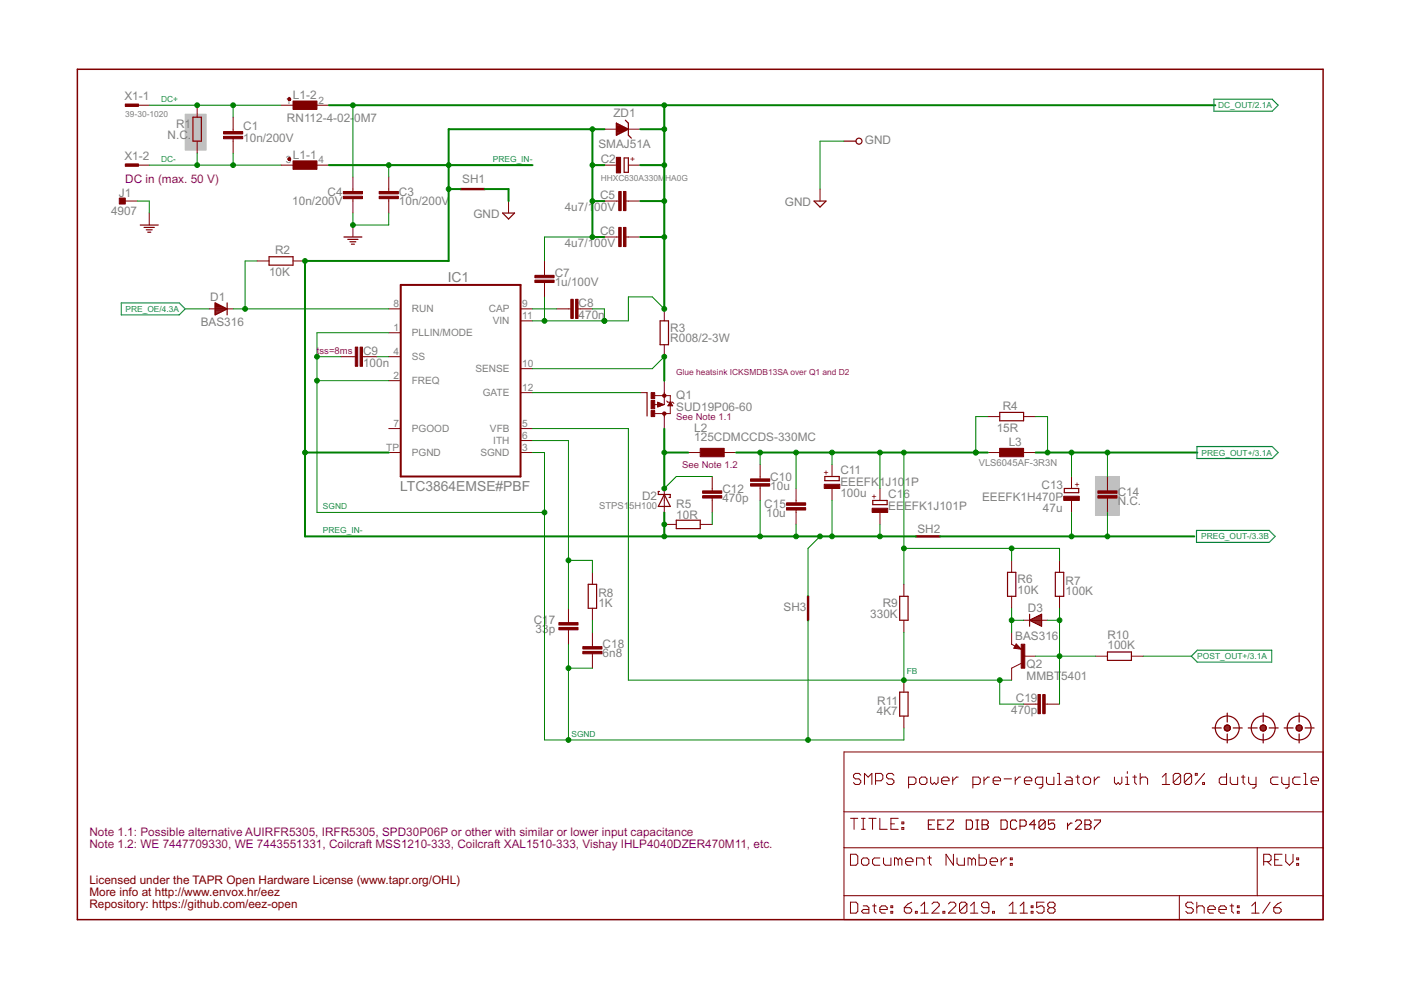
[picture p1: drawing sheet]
<svg xmlns="http://www.w3.org/2000/svg" width="297mm" height="210mm" viewBox="0 0 297 210" stroke-linecap="round" stroke-linejoin="round" font-family="sans-serif">
<g fill="#c0c0c0" stroke="#c0c0c0" stroke-width=".21">
<path d="M232.3 101h5v8.3h-5z"/>
<path d="M39.3 24.2h4.4v7.6h-4.4z"/>
</g>
<g fill="none" stroke="#800000" stroke-width=".21">
<path d="M29.1 22.3h2.5M29.1 35h2.5M41.8 22.3v2.5M41.8 29.9v2.6M49.4 24.8v3.1M49.4 29.4v3.1M59.6 22.3h2.5M59.6 35h2.5M67.2 22.3h2.5M67.2 35h2.5M74.8 37.5v3.1M82.4 37.5v3.1"/>
<path d="M128.1 27.4h2.6M128.1 35h2.6M133.2 27.4h2.6M133.2 35h2.6M26.6 42.6h2.5M31.6 45.2v2.5M54.5 55.3h2.5M62.1 55.3h2.6M74.8 42.1v3.1M74.8 47.7v2.5M82.4 42.1v3.1M107.8 42.6v2.6"/>
<path d="M115.4 55.3v3.1M115.4 59.9v3M128.1 50.2h3.1M128.1 42.6h3.1M132.7 50.2h3.1M132.7 42.6h3.1M173.9 40.1v2.5M44.3 65.5h5.1M72.3 75.6h3M76.9 75.6h3M82.4 70.5h2.6M82.4 65.5h2.6"/>
<path d="M82.4 75.6h2.6M110.4 68h2.5M110.4 65.5h2.5M110.4 78.2h2.5M118 65.5h3M122.6 65.5h3M140.8 65.5v2.5M140.8 73.1v2.5M82.4 95.9h2.6M82.4 90.9h2.6M82.4 80.7h2.6M110.4 95.9h2.5"/>
<path d="M110.4 83.2h2.5M110.4 90.9h2.5M110.4 93.4h2.5M135.8 83.2h1.4M138.8 83.9h3.3v3.8h-3.3M139.4 85.3l1.3 .5-1.3 .5zM139.4 86.2h.3M139.4 86.1h.6M139.4 86h.9M139.4 85.7h1.1M139.4 85.6h.8M139.4 85.5h.5"/>
<path d="M139.4 85.3h.2M140.8 80.7v5.1h-2.1M140.8 87.7v3.2M141.4 85l.2 .3h1l.3 .2M141.7 86h.9M141.8 85.8h.7M141.8 85.7h.6M141.9 85.6h.4M142 85.5h.2M142.1 85.3h.1M142.1 85.3l.5 .7h-1zM145.9 95.9h2.6"/>
<path d="M153.5 95.9h2.6M161.2 98.5v3M176.4 98.5v2.5M209.4 88.3h2.6M209.4 95.9h2.6M217 88.3h2.6M217 95.9h2.6M140.8 111.2h2.6M140.8 103.6v5M148.5 111.2h2.5M151 101v3.1M151 105.6v3"/>
<path d="M161.2 103.1v3M168.8 103.6v3M168.8 108.1v3.1M176.4 103.6v2.5M186.6 103.6v2.5M186.6 108.6v2.6M214.5 118.8v2.5M224.6 118.8v2.5M227.2 101v2.6M227.2 106.1v2.5M234.8 101v3.1M234.8 105.6v3"/>
<path d="M120.5 129v3M120.5 133.5v3.1M125.6 121.3v2.6M125.6 129v2.5M125.6 134v3.1M125.6 138.6v3.1M191.6 123.9v2.5M191.6 131.5v2.5M214.5 126.4v2.6M214.5 134v2.6l.7 .4M215.5 136.5l1 1.1-1.6-.2zM217 139.1h2.6"/>
<path d="M217 131.5h5.1M224.6 126.4v2.6M232.3 139.1h2.5M239.9 139.1h2.5M178.9 159.4h101.6v35.6h-101.6zM191.6 144.2v2.5M191.6 151.8v2.5M216.5 140.7l-2 1v2.5M217 149.3h3.1M221.6 149.3h3M178.9 179.7h101.6M178.9 172.1h101.6"/>
<path d="M180.3 173.5h1.6M181.1 173.5v2.3M182.5 164.4l-.4-.4h-.8l-.3 .4v.4l.3 .3h.8l.4 .4v.4l-.4 .4h-.8l-.3-.4M182.6 173.5h.8M182.6 175.8h.8M183 173.5v2.3M183.3 166.3v-2.3l.8 .8 .7-.8v2.3M184.2 173.5h1.6M185 173.5v2.3M185.6 165.5h1.2l.4-.4v-.7l-.4-.4h-1.2v2.3M186.5 173.5v2.3h1.6M188.9 174.7h.8"/>
<path d="M189.5 164.4l-.4-.4h-.8l-.3 .4v.4l.3 .3h.8l.4 .4v.4l-.4 .4h-.8l-.3-.4M190.4 173.5h-1.5v2.3h1.5M191.2 175.5h.4v.3h-.4zM191.2 174.3h.4v.4h-.4zM192.6 166.3h1.2l.4-.4v-.8l-.4-.3h-1.2v2.3M195 165.1l.4-.3h.8l.3 .3v.8l-.3 .4h-.8l-.4-.4zM197.3 164.8v1.1l.4 .4 .4-.4 .4 .4 .4-.4v-1.1M199.6 165.5h1.6v-.4l-.4-.3h-.8l-.4 .3v.8l.4 .4h.8M202 164.8v1.5M203.2 164.8h-.4l-.8 .7M206.3 166.3h1.2l.3-.4v-.8l-.3-.3h-1.2v2.3M208.6 164.8v1.5"/>
<path d="M209.8 164.8h-.4l-.8 .7M210.6 165.5h1.5v-.4l-.4-.3h-.8l-.3 .3v.8l.3 .4h.8M212.9 165.1h1.6M215.2 164.8v1.5M216.4 164.8h-.4l-.8 .7M217.2 165.5h1.6v-.4l-.4-.3h-.8l-.4 .3v.8l.4 .4h.8M221.1 166.3h-1.2l-.4-.4v-.8l.4-.3h1.2v1.9l-.4 .4h-.4M221.9 164.8v1.1l.3 .4h1.2v-1.5M224.2 164h.4v2.3M224.2 166.3h.8M226.1 164.8h.8l.4 .3v1.2h-1.2l-.3-.4 .3-.4h1.2M228.1 164.8h.8"/>
<path d="M228.5 164.4v1.5l.4 .4M229.7 165.1l.4-.3h.7l.4 .3v.8l-.4 .4h-.7l-.4-.4zM232 164.8v1.5M233.2 164.8h-.4l-.8 .7M236.3 164.8v1.1l.4 .4 .4-.4 .3 .4 .4-.4v-1.1M238.6 166.3h.8M238.6 164.8h.4v1.5M239 163.6v.4M240.2 164.8h.8M240.6 164.4v1.5l.4 .4M241.7 165.1l.4-.3h.8l.4 .3v1.2M241.7 164v2.3"/>
<path d="M246.4 166.3h1.6M246.4 164.8l.8-.8v2.3M250.3 164.4l-.4-.4h-.7l-.4 .4v1.5M250.3 164.4v1.5l-.4 .4h-.7l-.4-.4M250.3 164.4l-1.5 1.5M252.6 164.4l-.3-.4h-.8l-.4 .4v1.5M252.6 164.4v1.5l-.3 .4h-.8l-.4-.4M252.6 164.4l-1.5 1.5M253.4 164h.4v.4h-.4zM255 165.9h.4v.4h-.4zM255.4 164l-2 2.3M260.1 164v2.3h-1.2l-.4-.4v-.8l.4-.3h1.2"/>
<path d="M260.8 164.8v1.1l.4 .4h1.2v-1.5M263.2 164.8h.7M263.6 164.4v1.5l.3 .4M264.7 164.8v1.1l.4 .4h1.2M266.3 164.8v1.9l-.4 .4h-.4M266.6 179.7v10.2M271 164.8h-1.2l-.4 .3v.8l.4 .4h1.2M271.8 164.8v1.1l.3 .4h1.2M273.3 164.8v1.9l-.4 .4h-.4M275.7 164.8h-1.2l-.4 .3v.8l.4 .4h1.2M276.4 164h.4v2.3M276.4 166.3h.8"/>
<path d="M278 165.5h1.5v-.4l-.3-.3h-.8l-.4 .3v.8l.4 .4h.8M178.9 189.9h101.6M180.3 181.1h1.2l.4 .4v1.6l-.4 .4h-1.2zM180.3 191.3h1.2l.4 .4v1.5l-.4 .4h-1.2zM182.6 182.3l.4-.4h.8l.4 .4v.8l-.4 .4h-.8l-.4-.4zM183 192.1h.8l.4 .3v1.2h-1.2l-.4-.4 .4-.4h1.2M185 192.1h.8M185.4 191.7v1.5l.4 .4M186.5 192.8h1.6v-.4l-.4-.3h-.8l-.4 .3v.8l.4 .4h.8M186.5 181.9h-1.1l-.4 .4v.8l.4 .4h1.1M187.3 181.9v1.2l.4 .4h1.2v-1.6M188.9 193.2h.4v.4h-.4z"/>
<path d="M188.9 192.1h.4v.3h-.4zM190.4 182.3l-.3-.4h-.4v1.6M190.4 182.3l.4-.4 .4 .4v1.2M190.4 182.3v1.2M191.7 192.4h1.2l.4 .4v.4l-.4 .4h-.8l-.4-.4zM192 182.7h1.6v-.4l-.4-.4h-.8l-.4 .4v.8l.4 .4h.8M193.3 191.3l-.8 .4-.8 .7M194.1 193.2h.4v.4h-.4zM194.3 183.5v-1.6h1.2l.4 .4v1.2M195.2 193.6h1.6M195.2 192.1l.8-.8v2.3M196.7 181.9h.8"/>
<path d="M197.1 181.5v1.6l.4 .4M197.6 191.7l.4-.4h.8l.3 .4v.4l-1.5 1.5h1.5M199.9 193.2h.4v.4h-.4zM201.1 191.7l.4-.4h.8l.3 .4v.4l-1.5 1.5h1.5M202.1 181.1v2.4l-1.5-2.4v2.4M202.9 181.9v1.2l.4 .4h1.2v-1.6M205 191.7v1.5l-.4 .4h-.8l-.4-.4M205 191.7l-.4-.4h-.8l-.4 .4v1.5M205 191.7l-1.6 1.5M205.8 193.6h1.5M205.8 192.1l.7-.8v2.3M206 182.3l-.4-.4h-.3v1.6"/>
<path d="M206 182.3v1.2M206 182.3l.4-.4 .4 .4v1.2M207.6 181.1v2.4h1.2l.3-.4v-.8l-.3-.4h-1.2M209.7 192.4h-1.2l-.4-.3v-.4l.4-.4h.8l.4 .4v1.5l-.4 .4h-.8l-.4-.4M209.9 182.7h1.6v-.4l-.4-.4h-.8l-.4 .4v.8l.4 .4h.8M210.4 193.2h.4v.4h-.4zM212.3 181.9v1.6M213.4 181.9h-.4l-.7 .8M214 193.6h1.5M214 192.1l.7-.8v2.3M214.2 183.1h.4v.4h-.4zM214.2 181.9h.4v.4h-.4z"/>
<path d="M216.3 193.6h1.5M216.3 192.1l.8-.8v2.3M218.6 193.2h.4v.4h-.4zM218.6 192.1h.4v.3h-.4zM221.4 191.3h-1.6v1.1l.8-.3h.4l.4 .3v.8l-.4 .4h-.8l-.4-.4M222.5 192.4l-.4 .4v.4l.4 .4h.8l.4-.4v-.4l-.4-.4M222.5 192.4l-.4-.3v-.4l.4-.4h.8l.4 .4v.4l-.4 .3M222.5 192.4h.8M250 189.9v5.1M253 191.7l-.4-.4h-.8l-.4 .4v.4l.4 .3h.8l.4 .4v.4l-.4 .4h-.8l-.4-.4M253.7 192.4l.4-.3h.8l.4 .3v1.2M253.7 191.3v2.3"/>
<path d="M256.1 192.8h1.6v-.4l-.4-.3h-.8l-.4 .3v.8l.4 .4h.8M258.4 192.8h1.6v-.4l-.4-.3h-.8l-.4 .3v.8l.4 .4h.8M260.8 192.1h.8M261.2 191.7v1.5l.4 .4M262.3 193.2h.4v.4h-.4zM262.3 192.1h.4v.3h-.4zM265.4 193.6h1.6M265.4 192.1l.8-.8v2.3M267.9 182.7h1.2l.4-.4v-.8l-.4-.4h-1.2v2.4M268.7 182.7l.8 .8M269.3 191.3l-1.6 2.3M270.1 192.4h1.1l.4 .4v.4l-.4 .4h-.8l-.3-.4z"/>
<path d="M270.3 182.3h.7M271.6 191.3l-.8 .4-.7 .7M271.8 181.1h-1.5v2.4h1.5M272.6 181.1v1.6l.8 .8 .8-.8v-1.6M274.9 183.1h.4v.4h-.4zM274.9 181.9h.4v.4h-.4z"/>
</g>
<path d="M16.4 14.7h264.1v180.3h-264.1z" fill="none" stroke="#800000" stroke-width=".32"/>
<g fill="none" stroke="#800000" stroke-width=".23">
<path d="M196.8 174.9h.7M198.1 173.9h-1.3v1.9h1.3M198.8 174.9h.7M200.2 173.9h-1.4v1.9h1.4M200.9 173.9h1.3v.3l-1.3 1.3v.3h1.3M204.9 173.9h.9l.4 .3v1.3l-.4 .3h-.9zM206.9 173.9h.6M206.9 175.8h.6M207.2 173.9v1.9M208.2 173.9h1l.3 .3v.3l-.3 .4 .3 .3v.3l-.3 .3h-1zM208.2 174.9h1M212.2 173.9h1l.4 .3v1.3l-.4 .3h-1z"/>
<path d="M215.6 174.2l-.4-.3h-.6l-.4 .3v1.3l.4 .3h.6l.4-.3M216.3 175.2h1l.3-.3v-.7l-.3-.3h-1v1.9M219.6 174.9h-1.3l1-1v1.9M221.6 174.2l-.3-.3h-.7l-.3 .3v1.3M221.6 174.2v1.3l-.3 .3h-.7l-.3-.3M221.6 174.2l-1.3 1.3M223.6 173.9h-1.3v1l.6-.4h.4l.3 .4v.6l-.3 .3h-.7l-.3-.3M226.3 174.5v1.3M227.3 174.5h-.3l-.7 .7M228 174.2l.3-.3h.7l.3 .3v.3l-1.3 1.3h1.3M230 173.9h1l.3 .3v.3l-.3 .4 .3 .3v.3l-.3 .3h-1zM230 174.9h1"/>
<path d="M232 173.9h1.3v.3l-1.3 1.3v.3"/>
</g>
<g fill="none" stroke="#800000" stroke-width=".25">
<path d="M40.9 24.8h1.8v5.1h-1.8zM61.1 33.7l.1 .2M61.1 33.7a.25 .25 0 0 1 .4-.2 .25 .25 0 0 1 .1 .4 .25 .25 0 0 1-.4 0M61.1 33.7h.5M61.1 21h.5M61.2 33.9h.4M61.2 21.2l.3 .1M61.2 21.2h.3M61.6 21v-.1a.26 .26 0 0 0-.4-.1 .26 .26 0 0 0 0 .4M61.6 21l-.1 .3M130.7 26.1l2.5 1.3-2.5 1.3zM130.7 28.6h.2"/>
<path d="M130.7 28.3h.6M130.7 28.1h1.1M130.7 27.9h1.5M130.7 27.7h2M130.7 27.5h2.4M130.7 27.2h2.2M130.7 27h1.8M130.7 26.8h1.3M130.7 26.6h.9M130.7 26.4h.4M130.7 26.1h.1M132.3 33.5h.9v3h-.9z"/>
<path d="M132.6 25.5l.6 .6v2.6l.7 .6M178.9 29.9h2.6M29.7 47.7h3.8M30.5 48.2h2.2M31 48.7h1.3M31.3 49.2h.7M57 54.4h5.1v1.8h-5.1zM72.9 50.2h3.8M73.7 50.8h2.2M74.2 51.3h1.2M74.5 51.8h.6M106.6 45.2h2.5l-1.3 1.2z"/>
<path d="M172.6 42.6h2.5l-1.2 1.3zM45.6 64.2l2.6 1.3-2.6 1.3zM45.6 66.6h.4M45.6 66.3h.8M45.6 66.1h1.3M45.6 65.9h1.7M45.6 65.7h2.2M45.6 65.4h2.5M45.6 65.2h2M45.6 65h1.6M45.6 64.8h1.2M45.6 64.6h.7"/>
<path d="M45.6 64.3h.3M48.2 64.2v2.6M140 68h1.7v5.1h-1.7zM137.2 83.2v5M212 87.4h5v1.8h-5zM139.8 104.2h-.2v.6h2.5v.7h-.2M140.8 104.8l1.3 2.6h-2.5zM143.4 110.3h5.1v1.8h-5.1zM174.9 101h3v.9h-3zM185 106.1h3.1v.9h-3.1zM225.7 103.6h3v.9h-3zM124.7 123.9h1.8v5.1h-1.8z"/>
<path d="M190.8 126.4h1.7v5.1h-1.7zM213.6 121.3h1.8v5.1h-1.8zM215.5 137.2h.4l-.4-.2-.3 .4 1.1 .1-.8-.8-.4 .7M218.3 130.2v2.6M218.3 131.5l2.5-1.3v2.6zM218.4 131.4h2.4M218.6 131.7h2.2M218.9 131.2h1.9M219.1 131.9h1.7M219.3 131h1.5M219.5 132.1h1.3M219.8 130.8h1"/>
<path d="M220 132.3h.8M220.2 130.6h.6M220.4 132.5h.4M220.6 130.3h.2M223.8 121.3h1.7v5.1h-1.7zM234.8 138.2h5.1v1.8h-5.1zM190.8 146.7h1.7v5.1h-1.7zM257 154.3h1.9M259.6 154.3h1.2M259.6 154.6h1.2M259.6 154.1a.64 .64 0 0 1 .6-.4 .64 .64 0 0 1 .6 .4M259.6 154.1v.2"/>
<path d="M259.6 154.1h1.2M259.7 154.8h1M259.8 153.9h.8M260.2 151.2v1.9M260.2 155.6v1.9M260.8 154.1a.64 .64 0 0 1-.5 .9 .64 .64 0 0 1-.7-.7M261.5 154.3h1.9M264.6 154.3h2M267.2 154.3h1.3M267.2 154.1a.64 .64 0 0 1 .6-.4 .64 .64 0 0 1 .6 .4M267.2 154.1v.2M267.2 154.6h1.2"/>
<path d="M267.3 154.1h1.1M267.3 154.8h1M267.4 153.9h.8M267.8 151.2v1.9M267.8 155.6v1.9M268.4 154.1a.64 .64 0 0 1-.5 .9 .64 .64 0 0 1-.7-.7M269.1 154.3h1.9M272.3 154.3h1.9M274.8 154.3a.64 .64 0 0 0 .6 .7 .64 .64 0 0 0 .7-.7M274.8 154.3h1.3M274.8 154.3a.63 .63 0 0 1 .6-.6 .63 .63 0 0 1 .7 .6M274.8 154.6h1.2"/>
<path d="M274.9 154.1h1.1M275 154.8h.9M275 153.9h.9M275.4 151.2v1.9M275.4 155.6v1.9M276.7 154.3h1.9"/>
<circle cx="182.1" cy="29.9" r=".64"/>
<circle cx="260.2" cy="154.3" r="2.54"/>
<circle cx="267.8" cy="154.3" r="2.54"/>
<circle cx="275.4" cy="154.3" r="2.54"/>
</g>
<g fill="#800000" stroke="#800000" stroke-width=".21">
<path d="M131.2 48.2h.5v4.1h-.5z"/>
<path d="M132.2 48.2h.5v4.1h-.5z"/>
<path d="M159.1 102.6h4.1v.5h-4.1z"/>
<path d="M159.1 101.5h4.1v.5h-4.1z"/>
<path d="M149 105.1h4v.5h-4z"/>
<path d="M149 104.1h4v.5h-4z"/>
<path d="M216.5 136.6h.8v5.1h-.8z"/>
<path d="M166.8 107.6h4v.5h-4z"/>
<path d="M166.8 106.6h4v.5h-4z"/>
<path d="M131.2 40.6h.5v4.1h-.5z"/>
<path d="M132.2 40.6h.5v4.1h-.5z"/>
<path d="M123.6 138.1h4v.5h-4z"/>
<path d="M123.6 137.1h4v.5h-4z"/>
<path d="M118.5 133h4.1v.5h-4.1z"/>
<path d="M118.5 132h4.1v.5h-4.1z"/>
<path d="M113.4 58.4h4.1v.5h-4.1z"/>
<path d="M113.4 59.4h4.1v.5h-4.1z"/>
<path d="M211.9 95.1h5.1v1.7h-5.1z"/>
<path d="M138 87.1h.8v1.2h-.8z"/>
<path d="M138 83.2h.8v1.3h-.8z"/>
<path d="M138 84.9h.8v1.8h-.8z"/>
<path d="M122 63.5h.6v4h-.6z"/>
<path d="M121 63.5h.5v4h-.5z"/>
<path d="M76.3 73.6h.6v4.1h-.6z"/>
<path d="M75.3 73.6h.5v4.1h-.5z"/>
<path d="M221.1 147.3h.5v4h-.5z"/>
<path d="M220.1 147.3h.5v4h-.5z"/>
<path d="M72.8 40.6h4.1v.5h-4.1z"/>
<path d="M72.8 41.6h4.1v.5h-4.1z"/>
<path d="M80.4 41.6h4.1v.5h-4.1z"/>
<path d="M80.4 40.6h4.1v.5h-4.1z"/>
<path d="M47.4 27.9h4.1v.5h-4.1z"/>
<path d="M47.4 28.9h4.1v.5h-4.1z"/>
<path d="M148.5 95.1h5v1.7h-5z"/>
<path d="M174.8 102.7h3.3v.9h-3.3z"/>
<path d="M232.8 105.1h4v.5h-4z"/>
<path d="M232.8 104.1h4v.5h-4z"/>
<path d="M25.3 42h1.3v1.3h-1.3z"/>
<path d="M26.6 22.1h2.8v.5h-2.8z"/>
<path d="M26.6 34.8h2.8v.5h-2.8z"/>
<path d="M62.1 34.1h5.1v1.8h-5.1z"/>
<path d="M62.1 21.4h5.1v1.8h-5.1z"/>
<path d="M130.7 33.4h.9v3.3h-.9z"/>
<path d="M225.5 105.2h3.3v.9h-3.3z"/>
<path d="M184.9 107.8h3.3v.8h-3.3z"/>
</g>
<path d="M97.7 40.1h5M194.2 113.7h5.1M171.3 126.4v5.1" fill="none" stroke="#800000" stroke-width=".51"/>
<g fill="#800000" stroke="#800000" stroke-width=".21">
<circle cx="140.8" cy="83.9" r=".36"/>
<circle cx="140.8" cy="87.7" r=".36"/>
</g>
<path d="M85 60.4h25.4v40.6h-25.4z" fill="none" stroke="#800000" stroke-width=".42"/>
<g fill="none" stroke="#008000" stroke-width=".42">
<path d="M69.7 22.3h188M69.7 35h43.2M125.6 35h2.5M125.6 27.4v22.8h2.5M128.1 27.4h-33v27.9h-30.4v58.4h129.5M135.8 35h5M135.8 27.4h5M140.8 22.3v43.2M95.1 40.1h2.6M102.7 40.1h5.1v2.5M125.6 42.6h2.5M135.8 42.6h5"/>
<path d="M135.8 50.2h5M140.8 75.6v5.1M64.7 95.9h17.7M140.8 90.9v12.7M140.8 95.9h5.1M156.1 95.9h53.3M219.6 95.9h34.3M140.8 108.6v5.1M199.3 113.7h53.9"/>
</g>
<g fill="none" stroke="#008000" stroke-width=".21">
<path d="M31.6 35h28M31.6 22.3h28M41.8 32.5v2.5M49.4 22.3v2.5M49.4 32.5v2.5M74.8 22.3v15.2M82.4 35v2.5M178.9 29.9h-5v10.2M29.1 42.6h2.5v2.6M54.5 55.3h-2.5v10.2M74.8 45.2v2.5h7.6v-2.5M125.6 50.2h-10.2v5.1"/>
<path d="M39.3 65.5h5M49.4 65.5h33M67.2 75.6h5.1M79.9 75.6h2.5M82.4 70.5h-15.2v38.1h48.2M112.9 65.5h5.1M115.4 62.9v5.1M125.6 65.5h2.5v2.5M140.8 65.5l-2.5-2.6h-5.1v5.1h-20.3M140.8 75.6l-2.5 2.6h-25.4M67.2 80.7h15.2M112.9 90.9h20.3v53.3h81.3"/>
<path d="M112.9 95.9h2.5v61h76.2v-2.6M112.9 93.4h7.6v35.6M112.9 83.2h22.9M161.2 95.9v2.6M168.8 95.9v7.7M176.4 95.9v2.6M186.6 95.9v7.7M191.6 95.9v28M209.4 88.3h-2.5v7.6M219.6 88.3h2.5v7.6M227.2 95.9v5.1M234.8 95.9v5.1"/>
<path d="M120.5 118.8h5.1v2.5M151 108.6v2.6M151 101h-7.6l-2.6 2.6M161.2 106.1v7.6M168.8 111.2v2.5M173.9 113.7l-2.6 2.6v10.1M176.4 106.1v7.6M186.6 111.2v2.5M191.6 116.3h33v2.5M214.5 116.3v2.5M227.2 108.6v5.1M234.8 108.6v5.1"/>
<path d="M120.5 136.6v20.3M125.6 131.5v2.5M171.3 131.5v25.4M191.6 134v10.2M214.5 131.5h2.5M214.5 129v5M219.6 139.1h12.7M222.1 131.5h2.5M224.6 129v20.3M242.4 139.1h10.2M120.5 141.7h5.1M212 144.2v5.1h5"/>
</g>
<g fill="#008000" stroke="#008000" stroke-width=".21">
<circle cx="140.8" cy="65.5" r=".51"/>
<circle cx="128.1" cy="68" r=".51"/>
<circle cx="140.8" cy="22.3" r=".51"/>
<circle cx="74.8" cy="22.3" r=".51"/>
<circle cx="115.4" cy="68" r=".51"/>
<circle cx="140.8" cy="35" r=".51"/>
<circle cx="140.8" cy="42.6" r=".51"/>
<circle cx="140.8" cy="50.2" r=".51"/>
<circle cx="140.8" cy="27.4" r=".51"/>
<circle cx="191.6" cy="144.2" r=".51"/>
<circle cx="212" cy="144.2" r=".51"/>
<circle cx="224.6" cy="139.1" r=".51"/>
<circle cx="224.6" cy="131.5" r=".51"/>
<circle cx="214.5" cy="131.5" r=".51"/>
<circle cx="214.5" cy="116.3" r=".51"/>
<circle cx="168.8" cy="95.9" r=".51"/>
<circle cx="161.2" cy="95.9" r=".51"/>
<circle cx="191.6" cy="116.3" r=".51"/>
<circle cx="191.6" cy="95.9" r=".51"/>
<circle cx="176.4" cy="95.9" r=".51"/>
<circle cx="206.9" cy="95.9" r=".51"/>
<circle cx="186.6" cy="95.9" r=".51"/>
<circle cx="120.5" cy="118.8" r=".51"/>
<circle cx="140.8" cy="95.9" r=".51"/>
<circle cx="140.8" cy="103.6" r=".51"/>
<circle cx="120.5" cy="141.7" r=".51"/>
<circle cx="171.3" cy="156.9" r=".51"/>
<circle cx="120.5" cy="156.9" r=".51"/>
<circle cx="115.4" cy="108.6" r=".51"/>
<circle cx="67.2" cy="75.6" r=".51"/>
<circle cx="67.2" cy="80.7" r=".51"/>
<circle cx="140.8" cy="75.6" r=".51"/>
<circle cx="234.8" cy="113.7" r=".51"/>
<circle cx="227.2" cy="113.7" r=".51"/>
<circle cx="49.4" cy="35" r=".51"/>
<circle cx="41.8" cy="35" r=".51"/>
<circle cx="49.4" cy="22.3" r=".51"/>
<circle cx="41.8" cy="22.3" r=".51"/>
<circle cx="222.1" cy="95.9" r=".51"/>
<circle cx="227.2" cy="95.9" r=".51"/>
<circle cx="234.8" cy="95.9" r=".51"/>
<circle cx="74.8" cy="47.7" r=".51"/>
<circle cx="173.9" cy="113.7" r=".51"/>
<circle cx="168.8" cy="113.7" r=".51"/>
<circle cx="161.2" cy="113.7" r=".51"/>
<circle cx="140.8" cy="111.2" r=".51"/>
<circle cx="176.4" cy="113.7" r=".51"/>
<circle cx="140.8" cy="113.7" r=".51"/>
<circle cx="82.4" cy="35" r=".51"/>
<circle cx="95.1" cy="35" r=".51"/>
<circle cx="95.1" cy="40.1" r=".51"/>
<circle cx="125.6" cy="42.6" r=".51"/>
<circle cx="125.6" cy="50.2" r=".51"/>
<circle cx="125.6" cy="35" r=".51"/>
<circle cx="64.7" cy="95.9" r=".51"/>
<circle cx="64.7" cy="55.3" r=".51"/>
<circle cx="186.6" cy="113.7" r=".51"/>
<circle cx="125.6" cy="27.4" r=".51"/>
<circle cx="52" cy="65.5" r=".51"/>
</g>
<path d="M257.4 21h12.3l1.3 1.3-1.3 1.3h-12.3zM25.7 64.2h12.3l1.3 1.3-1.3 1.3h-12.3zM253.8 94.7h15.9l1.3 1.2-1.3 1.3h-15.9zM253.7 112.5h15.4l1.3 1.2-1.3 1.3h-15.4zM252.6 139.1l1.3-1.2h15.7v2.5h-15.7z" fill="none" stroke="#008080" stroke-width=".25"/>
<g font-size="2.9" fill="#808080">
<text x="94.9" y="59.7">IC1</text>
<text x="84.8" y="104.2">LTC3864EMSE#PBF</text>
</g>
<g font-size="2.5" fill="#808080">
<text x="26.4" y="21.3">X1-1</text>
<text x="62.1" y="20.9">L1-2</text>
<text x="35.5" y="29.4">N.C</text>
<text x="37.3" y="27.2">R1</text>
<text x="39.8" y="29.4">.</text>
<text x="51.6" y="27.6">C1</text>
<text x="60.8" y="25.9">RN112-4-02-</text>
<text x="75.1" y="25.9">0M7</text>
<text x="130.1" y="24.7">ZD1</text>
<text x="26.4" y="34">X1-2</text>
<text x="51.6" y="30.2">10n/200V</text>
<text x="62.1" y="33.6">L1-1</text>
<text x="126.9" y="31.5">SMAJ51A</text>
<text x="127.4" y="34.5">C2</text>
<text x="183.4" y="30.6">GND</text>
<text x="25.2" y="41.9">J1</text>
<text x="69.5" y="41.6">C4</text>
<text x="84.6" y="41.6">C3</text>
<text x="98" y="38.8">SH1</text>
<text x="23.5" y="45.7">4907</text>
<text x="62" y="43.5">10n/200V</text>
<text x="84.6" y="43.5">10n/200V</text>
<text x="100.4" y="46.3">GND</text>
<text x="119.7" y="44.8">4u7/1</text>
<text x="126" y="44.8">00V</text>
<text x="127.2" y="42.2">C5</text>
<text x="166.4" y="43.8">GND</text>
<text x="58.3" y="53.8">R2</text>
<text x="119.7" y="52.4">4u7/100V</text>
<text x="127.2" y="49.9">C6</text>
<text x="57" y="58.6">10K</text>
<text x="117.6" y="58.8">C7</text>
<text x="44.6" y="63.7">D1</text>
<text x="117.6" y="60.7">1u/100V</text>
<text x="122.7" y="65.1">C8</text>
<text x="42.6" y="69.1">BAS316</text>
<text x="122.7" y="67.6">470n</text>
<text x="142.1" y="70.3">R3</text>
<text x="77" y="77.8">100n</text>
<text x="77" y="75.3">C9</text>
<text x="142.1" y="72.6">R008/2-3W</text>
<text x="143.4" y="87.1">SUD19P06-60</text>
<text x="143.4" y="84.5">Q1</text>
<text x="212.6" y="86.8">R4</text>
<text x="147.2" y="93.4">125CDMCCDS-330MC</text>
<text x="147.2" y="91.5">L2</text>
<text x="211.3" y="91.6">15R</text>
<text x="213.9" y="94.6">L3</text>
<text x="163.3" y="101.9">C10</text>
<text x="178.2" y="100.5">C11</text>
<text x="136.1" y="106">D2</text>
<text x="143.4" y="107.8">R5</text>
<text x="153.2" y="106.4">470p</text>
<text x="153.2" y="104.5">C12</text>
<text x="162" y="107.6">C15</text>
<text x="163.3" y="103.8">10u</text>
<text x="178.2" y="105.5">100u</text>
<text x="178.2" y="103.1">EEEFK1J10</text>
<text x="188.3" y="105.6">C16</text>
<text x="191.8" y="103.1">1P</text>
<text x="208.2" y="106.3">EEEFK1H470P</text>
<text x="220.8" y="103.7">C13</text>
<text x="237" y="107">N.C.</text>
<text x="237" y="105.1">C14</text>
<text x="143.4" y="110">10R</text>
<text x="162.5" y="109.5">10u</text>
<text x="188.3" y="108.2">EE</text>
<text x="191.7" y="108.2">EFK1J101P</text>
<text x="194.5" y="113.1">SH2</text>
<text x="221.1" y="108.6">47u</text>
<text x="215.8" y="125.9">10K</text>
<text x="215.8" y="123.7">R6</text>
<text x="225.9" y="124">R7</text>
<text x="126.9" y="128.7">1K</text>
<text x="126.9" y="126.5">R8</text>
<text x="166.1" y="129.5">SH3</text>
<text x="184.5" y="131">330K</text>
<text x="187.2" y="128.7">R9</text>
<text x="217.9" y="129.8">D3</text>
<text x="225.9" y="126.2">100K</text>
<text x="113.2" y="132.4">C17</text>
<text x="113.6" y="134.3">33p</text>
<text x="127.8" y="137.5">C18</text>
<text x="215.3" y="135.7">BAS316</text>
<text x="234.8" y="137.6">100K</text>
<text x="234.8" y="135.4">R10</text>
<text x="127.8" y="139.4">6n8</text>
<text x="217.7" y="141.5">Q2</text>
<text x="186" y="149.4">R11</text>
<text x="215.4" y="148.9">C19</text>
<text x="217.7" y="144.1">MMBT</text>
<text x="225" y="144.1">5401</text>
<text x="185.9" y="151.6">4K7</text>
<text x="214.4" y="151.4">470p</text>
</g>
<g font-size="2.5" fill="#800080">
<text x="26.6" y="38.8">DC in (max. 50 V)</text>
<text x="18.9" y="177.2">Note 1.1: Possible alternative AUIRFR5305, IRFR5305, SPD30P06P or other with similar or lower input capacitance</text>
<text x="18.9" y="179.8">Note 1.2: WE 7447709330, WE 7443551331, Coilcraft MSS1210-333, Coilcraft XAL1510-333, Vishay IHLP4040DZER470M11, etc.</text>
</g>
<g font-size="2.5" fill="#800000">
<text x="18.9" y="187.4">Licensed under the TAPR Open Hardware License (www.tapr.org/OHL)</text>
<text x="18.9" y="189.9">More info at http://www.envox.hr/eez</text>
<text x="18.9" y="192.4">Repository: https://github.com/eez-open</text>
</g>
<g font-size="2.1" fill="#808080">
<text x="60.6" y="22">1</text>
<text x="67.6" y="22">2</text>
<text x="60.6" y="34.7">3</text>
<text x="67.6" y="34.7">4</text>
<text x="83.4" y="65.1">8</text>
<text x="110.7" y="65.1">9</text>
<text x="83.4" y="70.2">1</text>
<text x="87.3" y="71.3">PLLIN/MODE</text>
<text x="87.3" y="66.2">RUN</text>
<text x="103.6" y="66.2">CAP</text>
<text x="104.5" y="68.8">VIN</text>
<text x="110.7" y="67.7">11</text>
<text x="83.4" y="75.3">4</text>
<text x="87.3" y="76.4">SS</text>
<text x="110.7" y="77.8">10</text>
<text x="83.4" y="80.4">2</text>
<text x="87.3" y="81.5">FREQ</text>
<text x="100.8" y="78.9">SENSE</text>
<text x="110.7" y="82.9">12</text>
<text x="102.4" y="84">GATE</text>
<text x="81.9" y="95.6">TP</text>
<text x="83.4" y="90.5">7</text>
<text x="87.3" y="91.6">PGOOD</text>
<text x="103.9" y="91.6">VFB</text>
<text x="104.6" y="94.2">ITH</text>
<text x="110.7" y="90.5">5</text>
<text x="110.7" y="93.1">6</text>
<text x="110.7" y="95.6">3</text>
<text x="87.3" y="96.7">PGND</text>
<text x="101.9" y="96.7">SGND</text>
</g>
<g font-size="2" fill="#800080">
<text x="67.2" y="75">t</text>
<text x="67.8" y="75">ss=8ms</text>
<text x="143.4" y="89">See Note 1.1</text>
<text x="144.7" y="99.1">See Note 1.2</text>
</g>
<g font-size="2" fill="#808080">
<text x="207.5" y="98.9">VLS6045AF-3R3N</text>
<text x="127" y="107.9">STPS1</text>
<text x="133.4" y="107.9">5H100</text>
</g>
<g font-size="1.8" fill="#008080">
<text x="34.2" y="21.7">DC+</text>
<text x="258.3" y="22.9">DC_OUT/2.1A</text>
<text x="34.2" y="34.4">DC-</text>
<text x="104.5" y="34.4">PREG_IN-</text>
<text x="26.6" y="66.1">PRE_OE/4.3A</text>
<text x="254.8" y="96.6">PREG_OUT+/3.1A</text>
<text x="68.5" y="108">SGND</text>
<text x="68.5" y="113.1">PREG_IN-</text>
<text x="254.7" y="114.4">PREG_OUT-/3.3B</text>
<text x="192.3" y="142.9">FB</text>
<text x="253.9" y="139.8">POST_OUT+/3.1A</text>
<text x="121.2" y="156.3">SGND</text>
</g>
<g font-size="1.8" fill="#808080">
<text x="26.6" y="24.7">39-30-1020</text>
<text x="127.4" y="38.3">HHXC630A330M</text>
<text x="141" y="38.3">HA0G</text>
</g>
<g font-size="1.8" fill="#800000">
<text x="133.6" y="34.4">+</text>
<text x="175.8" y="100.6" transform="rotate(-90 175.8 100.6)">+</text>
<text x="186" y="105.7" transform="rotate(-90 186 105.7)">+</text>
<text x="229" y="103.2" transform="rotate(-90 229 103.2)">+</text>
</g>
<text font-size="1.8" fill="#800080" x="143.4" y="79.4">Glue heatsink ICKSMDB13SA over Q1 and D2</text>
</svg>
